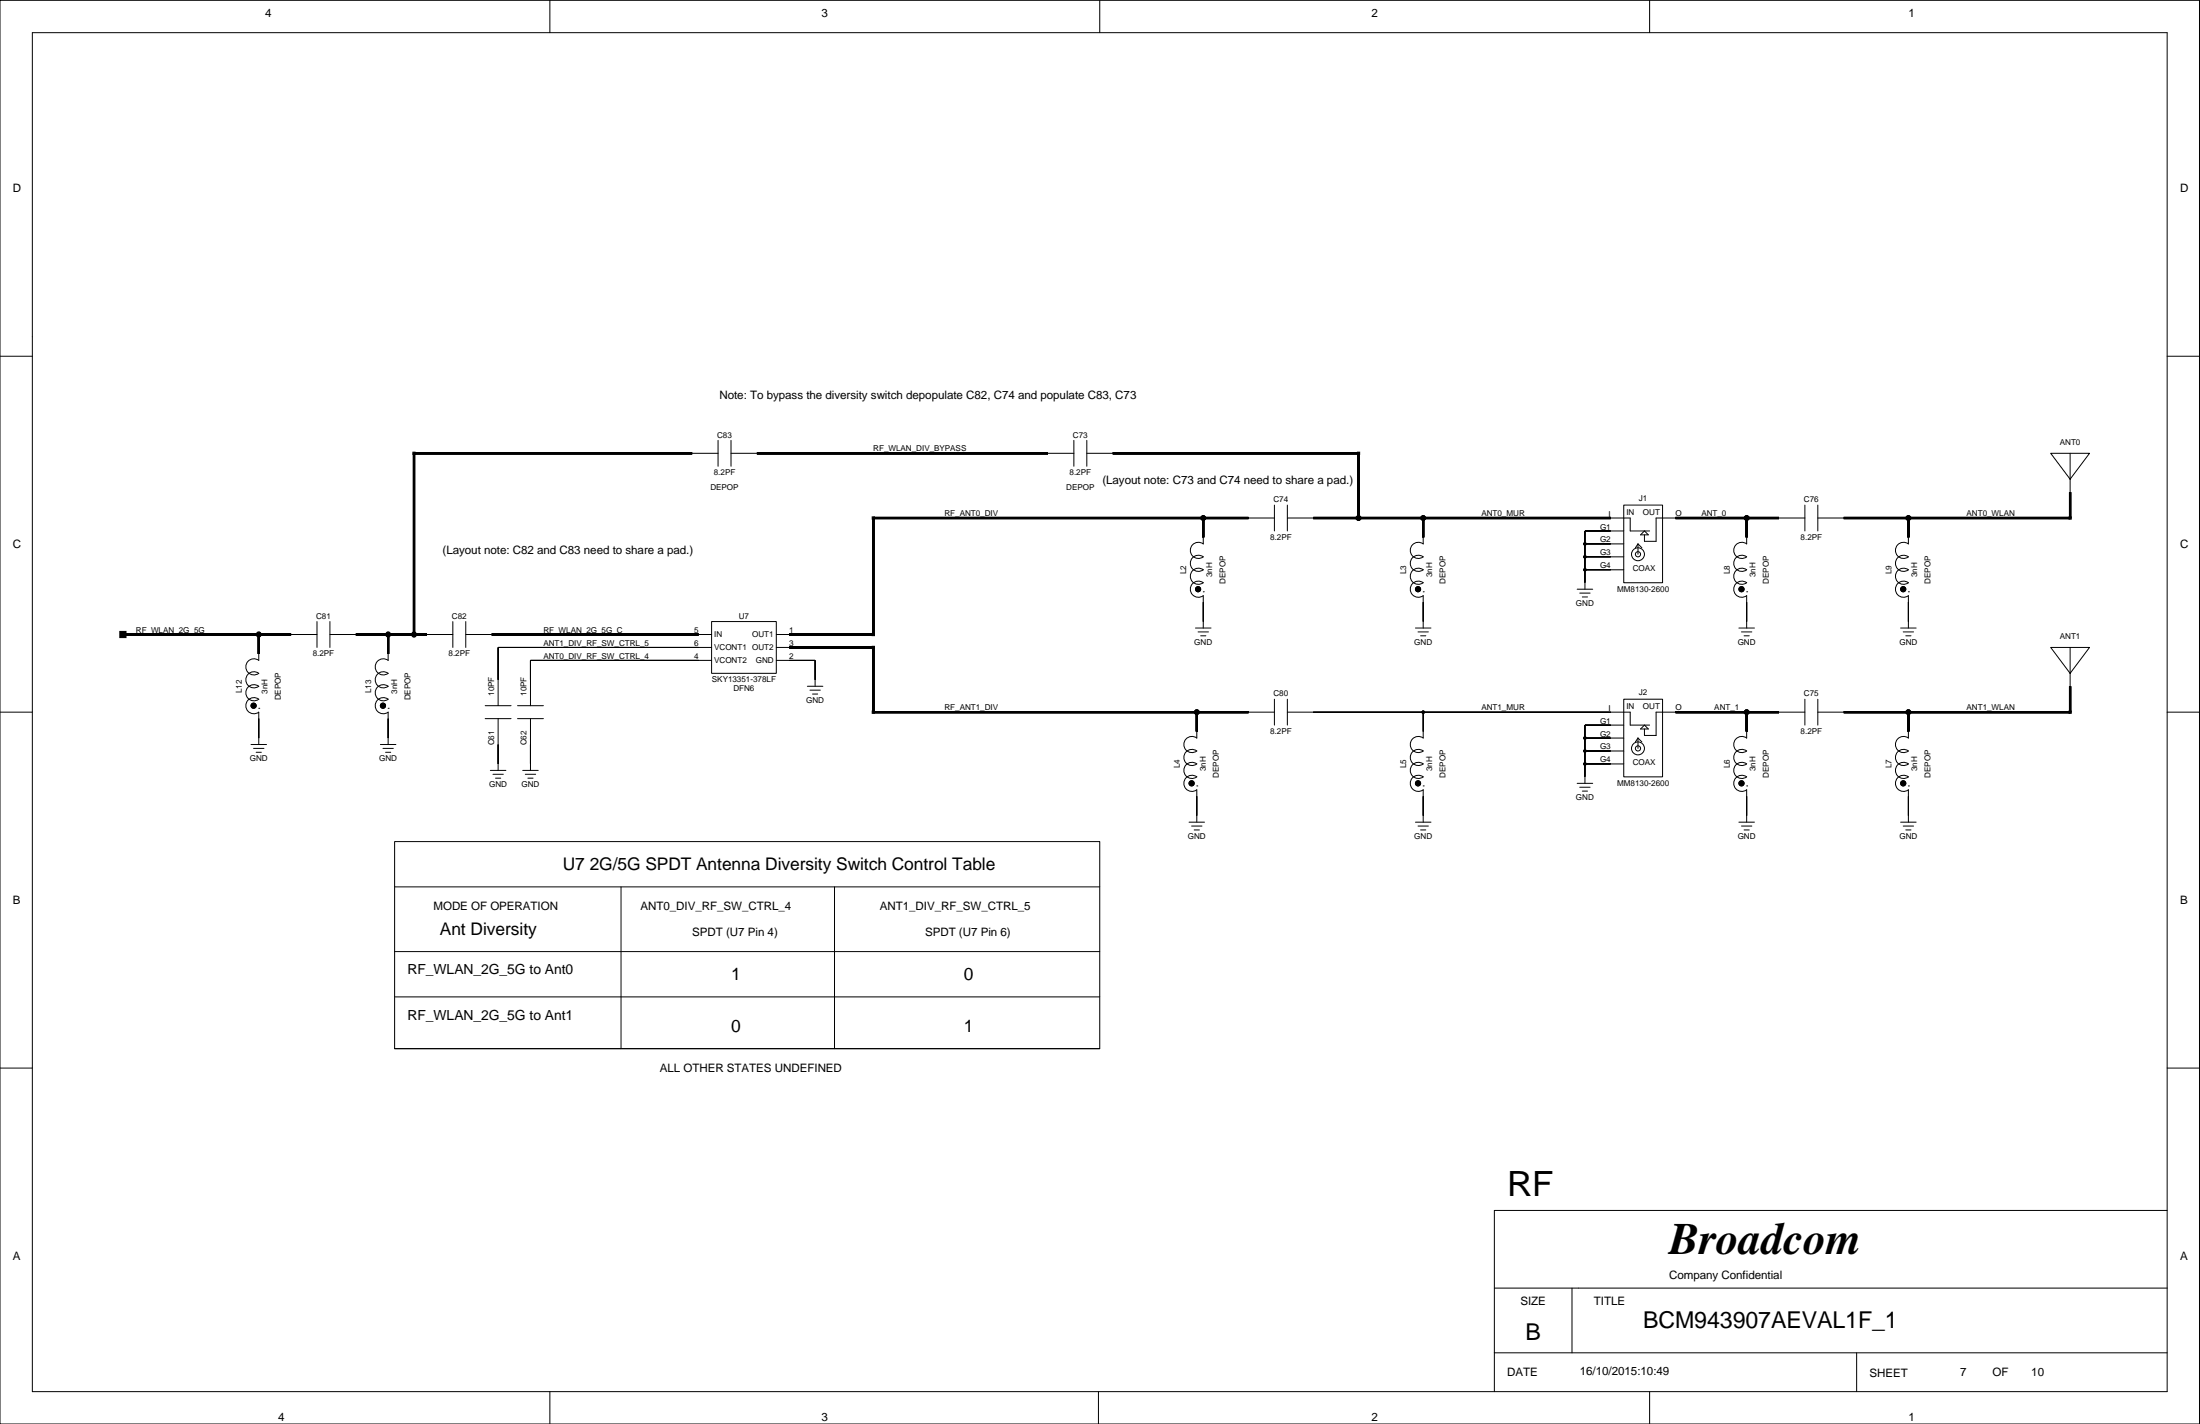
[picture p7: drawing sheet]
<svg xmlns="http://www.w3.org/2000/svg" width="432mm" height="279mm" viewBox="0 0 432 279" stroke-linecap="round" stroke-linejoin="round" font-family="sans-serif">
<g fill="none" stroke="#000" stroke-width=".2">
<path d="M0 .1h431.7v279.3h-431.7zM6.3 6.4h419.1v266.7h-419.1zM107.9 .1v6.3M215.9 .1v6.3M323.8 .1v6.3M0 69.9h6.3M425.4 69.9h6.3M135.9 88.9h5M140.9 86.4v5.1M143.5 88.9h5.1M143.5 86.4v5.1M205.7 88.9h5.1"/>
<path d="M210.8 86.4v5.1M213.3 88.9h5.1M213.3 86.4v5.1M250.1 99.1v5.1M252.7 99.1v5.1M318.7 99.1h7.6v15.2h-7.6zM354.2 99.1v5.1M356.8 99.1v5.1M402.5 94h.1M402.5 88.9h7.6l-3.8 5.1zM403.8 96.6h.1M403.8 94h.1"/>
<path d="M405 95.3h.1M405 94h.1M406.3 88.9v7.7M236.2 116.1h.1M236.2 105.4v1.3a1.59 1.59 0 0 0-2.2 .2 1.59 1.59 0 0 0 0 2.2 1.59 1.59 0 0 0 2.2 .2 1.59 1.59 0 0 0-2.2 .2 1.59 1.59 0 0 0 0 2.1 1.59 1.59 0 0 0 2.2 .2 1.59 1.59 0 0 0-2.2 .2 1.59 1.59 0 0 0 0 2.1 1.59 1.59 0 0 0 2.2 .2 1.59 1.59 0 0 0-2.2 .2 1.59 1.59 0 0 0 0 2.2 1.59 1.59 0 0 0 2.2 .2v6.3M245.1 101.6h5M252.7 101.6h5.1M279.3 116.1h.1M279.3 105.4v1.3a1.59 1.59 0 0 0-2.1 .2 1.59 1.59 0 0 0 0 2.2 1.59 1.59 0 0 0 2.1 .2 1.59 1.59 0 0 0-2.1 .2 1.59 1.59 0 0 0 0 2.1 1.59 1.59 0 0 0 2.1 .2 1.59 1.59 0 0 0-2.1 .2 1.59 1.59 0 0 0 0 2.1 1.59 1.59 0 0 0 2.1 .2 1.59 1.59 0 0 0-2.1 .2 1.59 1.59 0 0 0 0 2.2 1.59 1.59 0 0 0 2.1 .2v6.3M309.6 115.6h3M310.1 116.4h2M310.6 117.1h1"/>
<path d="M311.1 106.7h7.6M311.1 109.3h7.6M311.1 111.8h7.6M316.2 101.6h3.8v2.6h3.8M318.7 104.2h-7.6v11.4M321.5 106.7v2.1M321.5 106.7l.8 .8M321.5 106.7l-.5 .8M322.8 104.2l.7 .7h-1.5zM328.9 101.6h-3.9v4.6h-2.2v-1.3M342.8 116.1h.1M342.8 105.4v1.3a1.59 1.59 0 0 0-2.1 .2 1.59 1.59 0 0 0 0 2.2 1.59 1.59 0 0 0 2.1 .2 1.59 1.59 0 0 0-2.1 .2 1.59 1.59 0 0 0 0 2.1 1.59 1.59 0 0 0 2.1 .2 1.59 1.59 0 0 0-2.1 .2 1.59 1.59 0 0 0 0 2.1 1.59 1.59 0 0 0 2.1 .2 1.59 1.59 0 0 0-2.1 .2 1.59 1.59 0 0 0 0 2.2 1.59 1.59 0 0 0 2.1 .2v6.3"/>
<path d="M349.2 101.6h5M356.8 101.6h5.1M374.6 116.1h.1M374.6 105.4v1.3a1.59 1.59 0 0 0-2.2 .2 1.59 1.59 0 0 0 0 2.2 1.59 1.59 0 0 0 2.2 .2 1.59 1.59 0 0 0-2.2 .2 1.59 1.59 0 0 0 0 2.1 1.59 1.59 0 0 0 2.2 .2 1.59 1.59 0 0 0-2.2 .2 1.59 1.59 0 0 0 0 2.1 1.59 1.59 0 0 0 2.2 .2 1.59 1.59 0 0 0-2.2 .2 1.59 1.59 0 0 0 0 2.2 1.59 1.59 0 0 0 2.2 .2v6.3M0 139.7h6.3M50.8 139h.1M50.8 128.3v1.3a1.59 1.59 0 0 0-2.1 .2 1.59 1.59 0 0 0 0 2.1 1.59 1.59 0 0 0 2.1 .2 1.59 1.59 0 0 0-2.1 .2 1.59 1.59 0 0 0 0 2.2 1.59 1.59 0 0 0 2.1 .2 1.59 1.59 0 0 0-2.1 .2 1.59 1.59 0 0 0 0 2.1 1.59 1.59 0 0 0 2.1 .2 1.59 1.59 0 0 0-2.1 .2 1.59 1.59 0 0 0 0 2.1 1.59 1.59 0 0 0 2.1 .2v6.4M57.1 124.5h5.1M62.2 122v5M64.8 124.5h5M64.8 122v5M76.2 139h.1"/>
<path d="M76.2 128.3v1.3a1.59 1.59 0 0 0-2.1 .2 1.59 1.59 0 0 0 0 2.1 1.59 1.59 0 0 0 2.1 .2 1.59 1.59 0 0 0-2.1 .2 1.59 1.59 0 0 0 0 2.2 1.59 1.59 0 0 0 2.1 .2 1.59 1.59 0 0 0-2.1 .2 1.59 1.59 0 0 0 0 2.1 1.59 1.59 0 0 0 2.1 .2 1.59 1.59 0 0 0-2.1 .2 1.59 1.59 0 0 0 0 2.1 1.59 1.59 0 0 0 2.1 .2v6.4M83.8 124.5h5.1M88.9 122v5M91.4 124.5h5.1M91.4 122v5M95.2 138.5h5.1M101.6 138.5h5.1M137.1 124.5h2.6M139.7 122h12.7v10.1h-12.7zM139.7 127h-41.9v11.5M139.7 129.6h-35.6v8.9M152.4 129.6h7.6v5.1"/>
<path d="M152.4 127h2.5M152.4 124.5h2.5M158.5 134.7h3M159 135.4h2M159.5 136.2h1M234.6 123.2h3.1M235.2 124h2M235.7 124.7h1M245.1 139.7h5M250.1 137.2v5.1M252.7 139.7h67.3v2.6h3.8M252.7 137.2v5.1"/>
<path d="M277.8 123.2h3.1M278.3 124h2.1M278.8 124.7h1M279.3 139.7v5.1a1.59 1.59 0 0 0-2.1 .2 1.59 1.59 0 0 0 0 2.2 1.59 1.59 0 0 0 2.1 .2 1.59 1.59 0 0 0-2.1 .2 1.59 1.59 0 0 0 0 2.1 1.59 1.59 0 0 0 2.1 .2 1.59 1.59 0 0 0-2.1 .2 1.59 1.59 0 0 0 0 2.1 1.59 1.59 0 0 0 2.1 .2M318.7 137.2h7.6v15.2h-7.6zM328.9 139.7h-3.9v4.6h-2.2v-1.3M341.3 123.2h3M341.8 124h2M342.3 124.7h1M349.2 139.7h5M354.2 137.2v5.1M356.8 139.7h5.1"/>
<path d="M356.8 137.2v5.1M373 123.2h3.1M373.5 124h2.1M374.1 124.7h1M402.5 132.1h.1M402.5 127h7.6l-3.8 5.1zM403.8 134.7h.1M403.8 132.1h.1M405 133.4h.1M405 132.1h.1M406.3 127v7.7M425.4 139.7h6.3"/>
<path d="M49.3 146.1h3M49.8 146.8h2M50.3 147.6h1M74.7 146.1h3M75.2 146.8h2M75.7 147.6h1M95.2 141h5.1M96.2 151.2h3.1M96.8 151.9h2M97.3 152.7h1M97.8 141v10.2M101.6 141h5.1"/>
<path d="M102.6 151.2h3M103.1 151.9h2M103.6 152.7h1M104.1 141v10.2M234.9 154.2h.1M234.9 143.5v1.3a1.59 1.59 0 0 0-2.1 .2 1.59 1.59 0 0 0 0 2.2 1.59 1.59 0 0 0 2.1 .2 1.59 1.59 0 0 0-2.1 .2 1.59 1.59 0 0 0 0 2.1 1.59 1.59 0 0 0 2.1 .2 1.59 1.59 0 0 0-2.1 .2 1.59 1.59 0 0 0 0 2.1 1.59 1.59 0 0 0 2.1 .2M234.9 152.4a1.59 1.59 0 0 0-2.1 .2 1.59 1.59 0 0 0 0 2.2 1.59 1.59 0 0 0 2.1 .2v6.3M279.3 154.2h.1M279.3 152.4a1.59 1.59 0 0 0-2.1 .2 1.59 1.59 0 0 0 0 2.2 1.59 1.59 0 0 0 2.1 .2v6.3M309.6 153.7h3M310.1 154.5h2M310.6 155.2h1"/>
<path d="M311.1 144.8h7.6M311.1 147.3h7.6M311.1 149.9h7.6M318.7 142.3h-7.6v11.4M321.5 144.8v2M321.5 144.8l.8 .8M321.5 144.8l-.5 .8M322 143l.8-.7 .7 .7zM342.8 154.2h.1M342.8 143.5v1.3a1.59 1.59 0 0 0-2.1 .2 1.59 1.59 0 0 0 0 2.2 1.59 1.59 0 0 0 2.1 .2 1.59 1.59 0 0 0-2.1 .2 1.59 1.59 0 0 0 0 2.1 1.59 1.59 0 0 0 2.1 .2 1.59 1.59 0 0 0-2.1 .2 1.59 1.59 0 0 0 0 2.1 1.59 1.59 0 0 0 2.1 .2M342.8 152.4a1.59 1.59 0 0 0-2.1 .2 1.59 1.59 0 0 0 0 2.2 1.59 1.59 0 0 0 2.1 .2v6.3M374.6 154.2h.1"/>
<path d="M374.6 143.5v1.3a1.59 1.59 0 0 0-2.2 .2 1.59 1.59 0 0 0 0 2.2 1.59 1.59 0 0 0 2.2 .2 1.59 1.59 0 0 0-2.2 .2 1.59 1.59 0 0 0 0 2.1 1.59 1.59 0 0 0 2.2 .2 1.59 1.59 0 0 0-2.2 .2 1.59 1.59 0 0 0 0 2.1 1.59 1.59 0 0 0 2.2 .2M374.6 152.4a1.59 1.59 0 0 0-2.2 .2 1.59 1.59 0 0 0 0 2.2 1.59 1.59 0 0 0 2.2 .2v6.3M77.5 165.1h138.4v40.7h-138.4zM77.5 174h138.4M121.9 174v31.8M163.8 174v31.8M233.4 161.3h3M233.9 162.1h2M234.4 162.8h1M277.8 161.3h3.1M278.3 162.1h2.1M278.8 162.8h1"/>
<path d="M341.3 161.3h3M341.8 162.1h2M342.3 162.8h1M373 161.3h3.1M373.5 162.1h2.1M374.1 162.8h1M77.5 195.6h138.4M77.5 186.7h138.4M0 209.6h6.3M77.5 205.8h138.4M425.4 209.6h6.3M425.4 237.5h-132.1v35.6"/>
<path d="M293.3 252.7h132.1M308.5 252.7v12.7M107.9 273.1v6.3M215.6 273.1v6.3M293.3 265.4h132.1M323.8 273.1v6.3M364.4 265.4v7.7"/>
<circle cx="235.2" cy="115.6" r=".51"/>
<circle cx="236.2" cy="101.6" r=".48"/>
<circle cx="266.6" cy="101.6" r=".48"/>
<circle cx="278.3" cy="115.6" r=".51"/>
<circle cx="279.3" cy="101.6" r=".48"/>
<circle cx="311.1" cy="111.8" r=".25"/>
<circle cx="311.1" cy="109.3" r=".25"/>
<circle cx="311.1" cy="106.7" r=".25"/>
<circle cx="321.5" cy="108.8" r=".51"/>
<circle cx="321.5" cy="108.8" r="1.27"/>
<circle cx="341.8" cy="115.6" r=".51"/>
<circle cx="342.8" cy="101.6" r=".48"/>
<circle cx="373.5" cy="115.6" r=".51"/>
<circle cx="374.6" cy="101.6" r=".48"/>
<circle cx="49.8" cy="138.5" r=".51"/>
<circle cx="50.8" cy="124.5" r=".48"/>
<circle cx="75.2" cy="138.5" r=".51"/>
<circle cx="76.2" cy="124.5" r=".48"/>
<circle cx="81.3" cy="124.5" r=".48"/>
<circle cx="234.9" cy="139.7" r=".48"/>
<circle cx="279.3" cy="139.7" r=".25"/>
<circle cx="342.8" cy="139.7" r=".48"/>
<circle cx="374.6" cy="139.7" r=".48"/>
<circle cx="233.9" cy="153.7" r=".51"/>
<circle cx="278.3" cy="153.7" r=".51"/>
<circle cx="311.1" cy="147.3" r=".25"/>
<circle cx="311.1" cy="144.8" r=".25"/>
<circle cx="311.1" cy="149.9" r=".25"/>
<circle cx="321.5" cy="146.8" r="1.27"/>
<circle cx="321.5" cy="146.8" r=".51"/>
<circle cx="341.8" cy="153.7" r=".51"/>
<circle cx="373.5" cy="153.7" r=".51"/>
</g>
<g fill="#000" stroke="#000" stroke-width=".2">
<path d="M81 88.7h.5v.5h-.5z" fill-rule="evenodd"/>
<path d="M266.4 88.7h.5v.5h-.5z" fill-rule="evenodd"/>
<path d="M171.2 101.4h.4v.5h-.4z" fill-rule="evenodd"/>
<path d="M236.2 118.1v3.9z" fill-rule="evenodd"/>
<path d="M279.3 118.1v3.9z" fill-rule="evenodd"/>
<path d="M311.1 111.8v2.5z" fill-rule="evenodd"/>
<path d="M311.1 106.7v2.6z" fill-rule="evenodd"/>
<path d="M311.1 104.2v2.5z" fill-rule="evenodd"/>
<path d="M311.1 109.3v2.5z" fill-rule="evenodd"/>
<path d="M311.1 111.8h5.1z" fill-rule="evenodd"/>
<path d="M311.1 104.2h5.1z" fill-rule="evenodd"/>
<path d="M311.1 106.7h5.1z" fill-rule="evenodd"/>
<path d="M311.1 109.3h5.1z" fill-rule="evenodd"/>
<path d="M342.8 118.1v3.9z" fill-rule="evenodd"/>
<path d="M374.6 118.1v3.9z" fill-rule="evenodd"/>
<path d="M406.1 101.4h.4v.5h-.4z" fill-rule="evenodd"/>
<path d="M23.5 123.9h1.2v1.2h-1.2z" fill-rule="evenodd"/>
<path d="M97.8 127v6.4z" fill-rule="evenodd"/>
<path d="M104.1 129.6v3.8z" fill-rule="evenodd"/>
<path d="M104.1 129.6h33z" fill-rule="evenodd"/>
<path d="M97.8 127h39.3z" fill-rule="evenodd"/>
<path d="M160 129.6v3.8z" fill-rule="evenodd"/>
<path d="M154.9 129.6h5.1z" fill-rule="evenodd"/>
<path d="M171.2 126.8h.4v.5h-.4z" fill-rule="evenodd"/>
<path d="M171.2 139.5h.4v.5h-.4z" fill-rule="evenodd"/>
<path d="M171.2 124.3h.4v.4h-.4z" fill-rule="evenodd"/>
<path d="M257.8 139.7h21.5z" fill-rule="evenodd"/>
<path d="M279.3 139.7v3.8z" fill-rule="evenodd"/>
<path d="M279.3 139.7h36.9z" fill-rule="evenodd"/>
<path d="M406.1 139.5h.4v.5h-.4z" fill-rule="evenodd"/>
<path d="M50.8 141v3.8z" fill-rule="evenodd"/>
<path d="M76.2 141v3.8z" fill-rule="evenodd"/>
<path d="M97.8 146.1v3.8z" fill-rule="evenodd"/>
<path d="M104.1 146.1v3.8z" fill-rule="evenodd"/>
<path d="M234.9 156.2v3.8z" fill-rule="evenodd"/>
<path d="M279.3 156.2v3.8z" fill-rule="evenodd"/>
<path d="M311.1 149.9v2.5z" fill-rule="evenodd"/>
<path d="M311.1 142.3v2.5z" fill-rule="evenodd"/>
<path d="M311.1 144.8v2.5z" fill-rule="evenodd"/>
<path d="M311.1 147.3v2.6z" fill-rule="evenodd"/>
<path d="M311.1 149.9h5.1z" fill-rule="evenodd"/>
<path d="M311.1 142.3h5.1z" fill-rule="evenodd"/>
<path d="M311.1 147.3h5.1z" fill-rule="evenodd"/>
<path d="M311.1 144.8h5.1z" fill-rule="evenodd"/>
<path d="M342.8 156.2v3.8z" fill-rule="evenodd"/>
<path d="M374.6 156.2v3.8z" fill-rule="evenodd"/>
<circle cx="235.2" cy="115.6" r=".51"/>
<circle cx="236.2" cy="101.6" r=".48"/>
<circle cx="266.6" cy="101.6" r=".48"/>
<circle cx="278.3" cy="115.6" r=".51"/>
<circle cx="279.3" cy="101.6" r=".48"/>
<circle cx="311.1" cy="111.8" r=".25"/>
<circle cx="311.1" cy="109.3" r=".25"/>
<circle cx="311.1" cy="106.7" r=".25"/>
<circle cx="341.8" cy="115.6" r=".51"/>
<circle cx="342.8" cy="101.6" r=".48"/>
<circle cx="373.5" cy="115.6" r=".51"/>
<circle cx="374.6" cy="101.6" r=".48"/>
<circle cx="49.8" cy="138.5" r=".51"/>
<circle cx="50.8" cy="124.5" r=".48"/>
<circle cx="75.2" cy="138.5" r=".51"/>
<circle cx="76.2" cy="124.5" r=".48"/>
<circle cx="81.3" cy="124.5" r=".48"/>
<circle cx="234.9" cy="139.7" r=".48"/>
<circle cx="279.3" cy="139.7" r=".25"/>
<circle cx="342.8" cy="139.7" r=".48"/>
<circle cx="374.6" cy="139.7" r=".48"/>
<circle cx="233.9" cy="153.7" r=".51"/>
<circle cx="278.3" cy="153.7" r=".51"/>
<circle cx="311.1" cy="147.3" r=".25"/>
<circle cx="311.1" cy="144.8" r=".25"/>
<circle cx="311.1" cy="149.9" r=".25"/>
<circle cx="341.8" cy="153.7" r=".51"/>
<circle cx="373.5" cy="153.7" r=".51"/>
</g>
<g fill="#000" stroke="#000" stroke-width=".45">
<path d="M81.3 88.9v35.6z" fill-rule="evenodd"/>
<path d="M81.3 88.9h54.6z" fill-rule="evenodd"/>
<path d="M148.6 88.9h57.1z" fill-rule="evenodd"/>
<path d="M218.4 88.9h48.2z" fill-rule="evenodd"/>
<path d="M266.6 88.9v12.7z" fill-rule="evenodd"/>
<path d="M406.3 96.6v5z" fill-rule="evenodd"/>
<path d="M171.4 101.6v22.9z" fill-rule="evenodd"/>
<path d="M236.2 101.6v3.8z" fill-rule="evenodd"/>
<path d="M171.4 101.6h64.8z" fill-rule="evenodd"/>
<path d="M236.2 101.6h8.9z" fill-rule="evenodd"/>
<path d="M257.8 101.6h8.8z" fill-rule="evenodd"/>
<path d="M266.6 101.6h12.7z" fill-rule="evenodd"/>
<path d="M279.3 101.6v3.8z" fill-rule="evenodd"/>
<path d="M279.3 101.6h36.9z" fill-rule="evenodd"/>
<path d="M342.8 101.6v3.8z" fill-rule="evenodd"/>
<path d="M328.9 101.6h13.9z" fill-rule="evenodd"/>
<path d="M342.8 101.6h6.4z" fill-rule="evenodd"/>
<path d="M361.9 101.6h12.7z" fill-rule="evenodd"/>
<path d="M374.6 101.6v3.8z" fill-rule="evenodd"/>
<path d="M374.6 101.6h31.7z" fill-rule="evenodd"/>
<path d="M50.8 124.5v3.8z" fill-rule="evenodd"/>
<path d="M24.1 124.5h26.7z" fill-rule="evenodd"/>
<path d="M50.8 124.5h6.3z" fill-rule="evenodd"/>
<path d="M76.2 124.5v3.8z" fill-rule="evenodd"/>
<path d="M69.8 124.5h6.4z" fill-rule="evenodd"/>
<path d="M76.2 124.5h5.1z" fill-rule="evenodd"/>
<path d="M81.3 124.5h2.5z" fill-rule="evenodd"/>
<path d="M96.5 124.5h40.6z" fill-rule="evenodd"/>
<path d="M154.9 127h16.5z" fill-rule="evenodd"/>
<path d="M171.4 127v12.7z" fill-rule="evenodd"/>
<path d="M154.9 124.5h16.5z" fill-rule="evenodd"/>
<path d="M234.9 139.7v3.8z" fill-rule="evenodd"/>
<path d="M171.4 139.7h63.5z" fill-rule="evenodd"/>
<path d="M234.9 139.7h10.2z" fill-rule="evenodd"/>
<path d="M342.8 139.7v3.8z" fill-rule="evenodd"/>
<path d="M328.9 139.7h13.9z" fill-rule="evenodd"/>
<path d="M342.8 139.7h6.4z" fill-rule="evenodd"/>
<path d="M374.6 139.7v3.8z" fill-rule="evenodd"/>
<path d="M361.9 139.7h12.7z" fill-rule="evenodd"/>
<path d="M406.3 134.7v5z" fill-rule="evenodd"/>
<path d="M374.6 139.7h31.7z" fill-rule="evenodd"/>
</g>
<g fill="none" stroke="#000" stroke-width=".45">
<path d="M135.9 88.9h-54.6v35.6M148.6 88.9h57.1M218.4 88.9h48.2v12.7M406.3 96.6v5h-44.4M236.2 101.6v3.8M245.1 101.6h-73.7v22.9h-16.5M257.8 101.6h58.4M279.3 101.6v3.8M328.9 101.6h20.3M342.8 101.6v3.8M374.6 101.6v3.8M24.1 124.5h33"/>
<path d="M50.8 124.5v3.8M69.8 124.5h14M76.2 124.5v3.8M96.5 124.5h40.6M154.9 127h16.5v12.7h73.7M234.9 139.7v3.8M328.9 139.7h20.3M342.8 139.7v3.8M374.6 139.7v3.8M406.3 134.7v5h-44.4"/>
</g>
<text font-size="8.8" x="327.6" y="246.1">Broadcom</text>
<text font-size="6.8" x="295.8" y="234.7">RF</text>
<g font-size="4.6">
<text x="299.4" y="263">B</text>
<text x="322.5" y="260.6">BCM943907AEVAL1F_1</text>
</g>
<g font-size="3.4">
<text x="110.5" y="170.7">U7 2G/5G SPDT Antenna Diversity Switch Control Table</text>
<text x="86.3" y="183.4">Ant Diversity</text>
<text x="143.5" y="192.3">1</text>
<text x="189.2" y="192.3">0</text>
<text x="143.5" y="202.4">0</text>
<text x="189.2" y="202.4">1</text>
</g>
<g font-size="2.7">
<text x="80" y="191.2">RF_WLAN_2G_5G to Ant0</text>
<text x="80" y="200.1">RF_WLAN_2G_5G to Ant1</text>
</g>
<g font-size="2.3">
<text x="52.1" y="3.4">4</text>
<text x="161.3" y="3.4">3</text>
<text x="269.2" y="3.4">2</text>
<text x="374.6" y="3.4">1</text>
<text x="2.5" y="37.6">D</text>
<text x="427.9" y="37.6">D</text>
<text x="141.2" y="78.3">Note: To bypass the diversity switch depopulate C82, C74 and populate C83, C73</text>
<text x="216.4" y="95">(Layout note: C73 and C74 need to share a pad.)</text>
<text x="2.5" y="107.5">C</text>
<text x="427.9" y="107.5">C</text>
<text x="86.8" y="108.7">(Layout note: C82 and C83 need to share a pad.)</text>
<text x="2.5" y="177.3">B</text>
<text x="85.1" y="178.6">MODE OF OPERATION</text>
<text x="125.7" y="178.6">ANT0_DIV_RF_SW_CTRL_4</text>
<text x="172.7" y="178.6">ANT1_DIV_RF_SW_CTRL_5</text>
<text x="427.9" y="177.3">B</text>
<text x="135.9" y="183.7">SPDT (U7 Pin 4)</text>
<text x="181.6" y="183.7">SPDT (U7 Pin 6)</text>
<text x="129.5" y="210.3">ALL OTHER STATES UNDEFINED</text>
<text x="2.5" y="247.1">A</text>
<text x="327.6" y="250.9">Company Confidential</text>
<text x="427.9" y="247.1">A</text>
<text x="298.4" y="256">SIZE</text>
<text x="312.8" y="256">TITLE</text>
<text x="310.1" y="269.7">16/10/2015:10:49</text>
<text x="384.7" y="270">7</text>
<text x="398.7" y="270">10</text>
<text x="295.8" y="270">DATE</text>
<text x="366.9" y="270.2">SHEET</text>
<text x="391.1" y="270">OF</text>
<text x="54.6" y="278.9">4</text>
<text x="161.3" y="278.9">3</text>
<text x="269.2" y="278.9">2</text>
<text x="374.6" y="278.9">1</text>
</g>
<g font-size="1.6">
<text x="140.8" y="85.9">C83</text>
<text x="171.4" y="88.6">RF_WLAN_DIV_BYPASS</text>
<text x="210.6" y="85.9">C73</text>
<text x="404.3" y="87.3">ANT0</text>
<text x="140.1" y="93.2">8.2PF</text>
<text x="209.9" y="93.2">8.2PF</text>
<text x="139.4" y="96.2">DEPOP</text>
<text x="185.4" y="101.3">RF_ANT0_DIV</text>
<text x="209.3" y="96.2">DEPOP</text>
<text x="250" y="98.6">C74</text>
<text x="290.8" y="101.3">ANT0_MUR</text>
<text x="315.7" y="101.4">I</text>
<text x="319.2" y="101.1">IN</text>
<text x="321.7" y="98.3">J1</text>
<text x="322.5" y="101.1">OUT</text>
<text x="328.9" y="101.3">O</text>
<text x="333.9" y="101.3">ANT_0</text>
<text x="354.1" y="98.6">C76</text>
<text x="386" y="101.3">ANT0_WLAN</text>
<text x="249.3" y="105.9">8.2PF</text>
<text x="314" y="103.9">G1</text>
<text x="314" y="106.4">G2</text>
<text x="353.4" y="105.9">8.2PF</text>
<text x="232.8" y="112.7" transform="rotate(-90 232.8 112.7)">L2</text>
<text x="237.9" y="113.2" transform="rotate(-90 237.9 113.2)">3nH</text>
<text x="276" y="112.7" transform="rotate(-90 276 112.7)">L3</text>
<text x="281.1" y="113.2" transform="rotate(-90 281.1 113.2)">3nH</text>
<text x="314" y="108.9">G3</text>
<text x="314" y="111.4">G4</text>
<text x="320.5" y="112">COAX</text>
<text x="339.5" y="112.7" transform="rotate(-90 339.5 112.7)">L8</text>
<text x="344.6" y="113.2" transform="rotate(-90 344.6 113.2)">3nH</text>
<text x="371.2" y="112.7" transform="rotate(-90 371.2 112.7)">L9</text>
<text x="376.3" y="113.2" transform="rotate(-90 376.3 113.2)">3nH</text>
<text x="240.5" y="114.6" transform="rotate(-90 240.5 114.6)">DEPOP</text>
<text x="283.7" y="114.6" transform="rotate(-90 283.7 114.6)">DEPOP</text>
<text x="309.3" y="118.9">GND</text>
<text x="317.4" y="116.1">MM8130-2600</text>
<text x="347.2" y="114.6" transform="rotate(-90 347.2 114.6)">DEPOP</text>
<text x="378.9" y="114.6" transform="rotate(-90 378.9 114.6)">DEPOP</text>
<text x="26.7" y="124.1">RF_WLAN_2G_5G</text>
<text x="62" y="121.4">C81</text>
<text x="88.7" y="121.4">C82</text>
<text x="106.7" y="124.1">RF_WLAN_2G_5G_C</text>
<text x="136.2" y="124.1">5</text>
<text x="140.2" y="125">IN</text>
<text x="145" y="121.4">U7</text>
<text x="147.6" y="125">OUT1</text>
<text x="154.9" y="124.1">1</text>
<text x="404.3" y="125.4">ANT1</text>
<text x="61.4" y="128.8">8.2PF</text>
<text x="88" y="128.8">8.2PF</text>
<text x="106.7" y="129.2">ANT0_DIV_RF_SW_CTRL_4</text>
<text x="106.7" y="126.7">ANT1_DIV_RF_SW_CTRL_5</text>
<text x="136.2" y="126.7">6</text>
<text x="136.2" y="129.2">4</text>
<text x="140.2" y="130">VCONT2</text>
<text x="140.2" y="127.5">VCONT1 OUT2</text>
<text x="148.3" y="130">GND</text>
<text x="154.9" y="129.2">2</text>
<text x="154.9" y="126.7">3</text>
<text x="234.4" y="126.5">GND</text>
<text x="277.6" y="126.5">GND</text>
<text x="341.1" y="126.5">GND</text>
<text x="372.8" y="126.5">GND</text>
<text x="47.5" y="136" transform="rotate(-90 47.5 136)">L12</text>
<text x="52.5" y="136.1" transform="rotate(-90 52.5 136.1)">3nH</text>
<text x="55.1" y="137.4" transform="rotate(-90 55.1 137.4)">DEPOP</text>
<text x="72.8" y="136" transform="rotate(-90 72.8 136)">L13</text>
<text x="77.9" y="136.1" transform="rotate(-90 77.9 136.1)">3nH</text>
<text x="80.5" y="137.4" transform="rotate(-90 80.5 137.4)">DEPOP</text>
<text x="97" y="136.5" transform="rotate(-90 97 136.5)">10PF</text>
<text x="103.3" y="136.5" transform="rotate(-90 103.3 136.5)">10PF</text>
<text x="139.7" y="133.9">SKY13351-378LF</text>
<text x="144" y="135.6">DFN6</text>
<text x="158.2" y="137.9">GND</text>
<text x="250" y="136.7">C80</text>
<text x="321.7" y="136.4">J2</text>
<text x="354.1" y="136.7">C75</text>
<text x="185.4" y="139.4">RF_ANT1_DIV</text>
<text x="290.8" y="139.4">ANT1_MUR</text>
<text x="314" y="142">G1</text>
<text x="315.7" y="139.4">I</text>
<text x="319.2" y="139.2">IN</text>
<text x="322.5" y="139.2">OUT</text>
<text x="328.9" y="139.4">O</text>
<text x="336.5" y="139.4">ANT_1</text>
<text x="386" y="139.4">ANT1_WLAN</text>
<text x="49" y="149.3">GND</text>
<text x="74.4" y="149.3">GND</text>
<text x="97" y="146.3" transform="rotate(-90 97 146.3)">C61</text>
<text x="103.3" y="146.3" transform="rotate(-90 103.3 146.3)">C62</text>
<text x="249.3" y="144">8.2PF</text>
<text x="314" y="144.5">G2</text>
<text x="314" y="147">G3</text>
<text x="314" y="149.5">G4</text>
<text x="353.4" y="144">8.2PF</text>
<text x="96" y="154.4">GND</text>
<text x="102.4" y="154.4">GND</text>
<text x="231.6" y="150.8" transform="rotate(-90 231.6 150.8)">L4</text>
<text x="236.6" y="151.3" transform="rotate(-90 236.6 151.3)">3nH</text>
<text x="239.3" y="152.7" transform="rotate(-90 239.3 152.7)">DEPOP</text>
<text x="276" y="150.8" transform="rotate(-90 276 150.8)">L5</text>
<text x="281.1" y="151.3" transform="rotate(-90 281.1 151.3)">3nH</text>
<text x="283.7" y="152.7" transform="rotate(-90 283.7 152.7)">DEPOP</text>
<text x="317.4" y="154.2">MM8130-2600</text>
<text x="320.5" y="150">COAX</text>
<text x="339.5" y="150.8" transform="rotate(-90 339.5 150.8)">L6</text>
<text x="344.6" y="151.3" transform="rotate(-90 344.6 151.3)">3nH</text>
<text x="347.2" y="152.7" transform="rotate(-90 347.2 152.7)">DEPOP</text>
<text x="371.2" y="150.8" transform="rotate(-90 371.2 150.8)">L7</text>
<text x="376.3" y="151.3" transform="rotate(-90 376.3 151.3)">3nH</text>
<text x="378.9" y="152.7" transform="rotate(-90 378.9 152.7)">DEPOP</text>
<text x="309.3" y="157">GND</text>
<text x="233.1" y="164.6">GND</text>
<text x="277.6" y="164.6">GND</text>
<text x="341.1" y="164.6">GND</text>
<text x="372.8" y="164.6">GND</text>
</g>
</svg>
